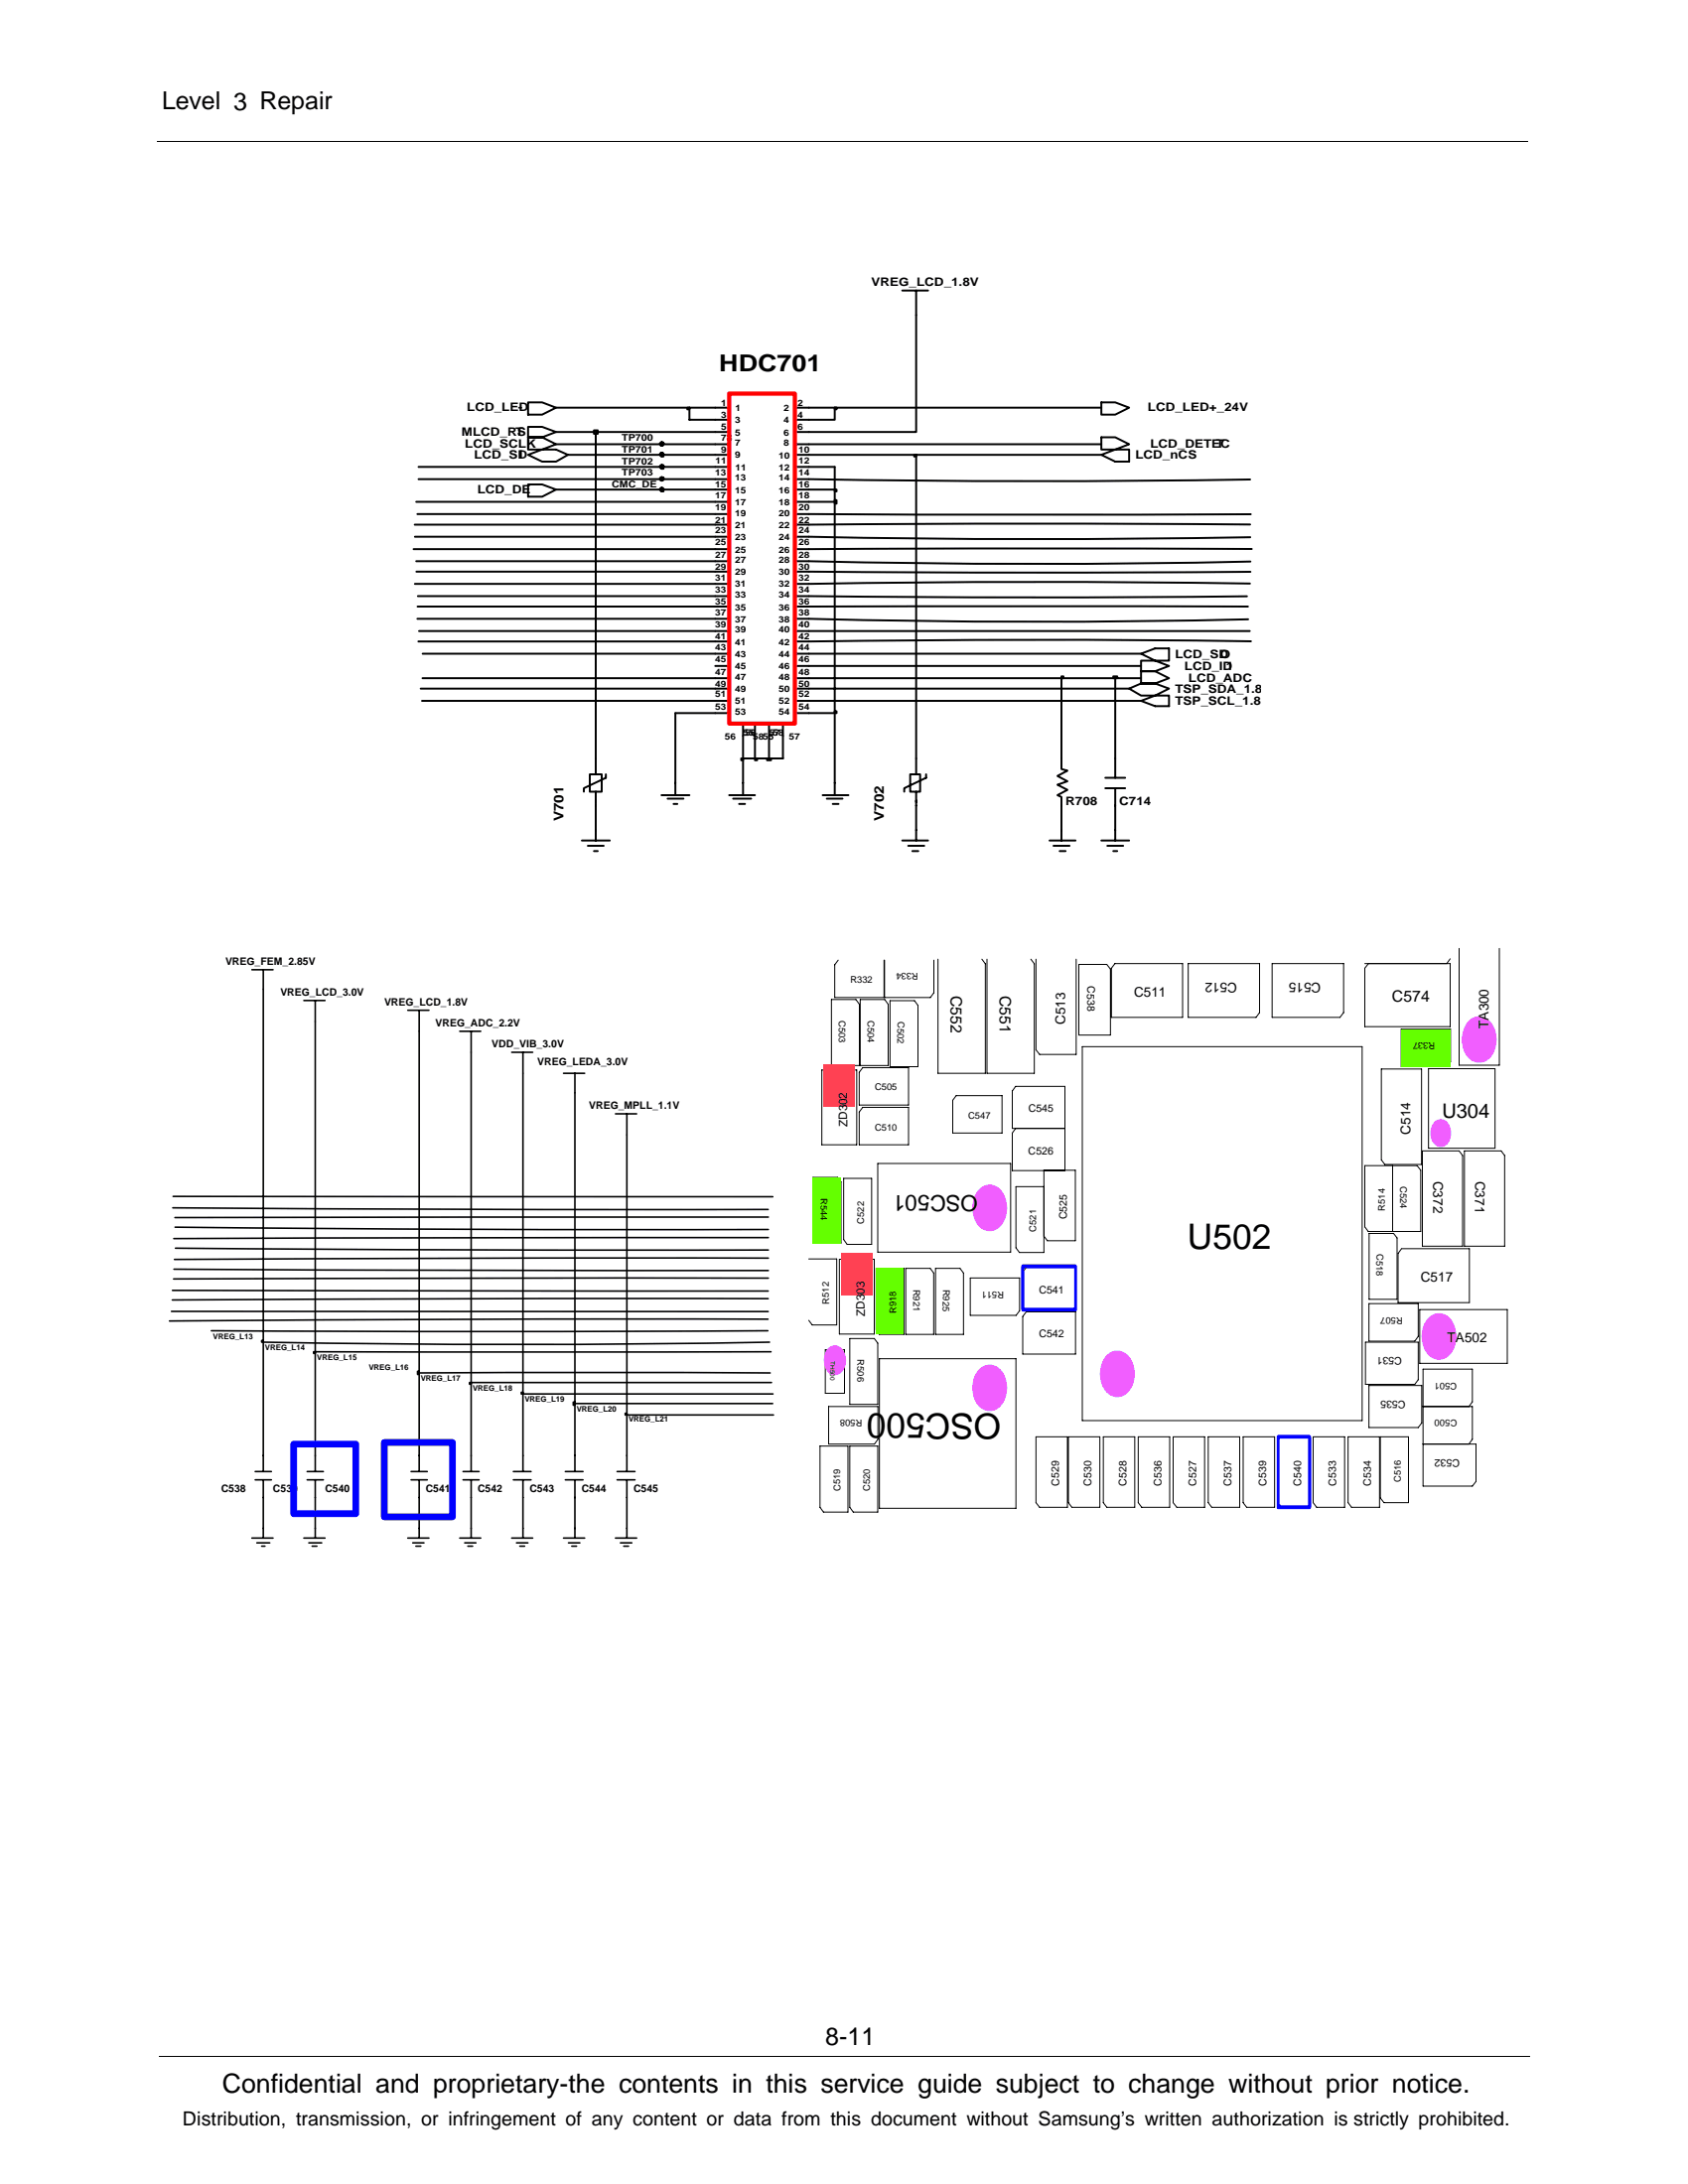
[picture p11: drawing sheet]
<svg xmlns="http://www.w3.org/2000/svg" width="216mm" height="279mm" viewBox="0 0 216 279" stroke-linecap="round" stroke-linejoin="round" font-family="sans-serif">
<path d="M20.2 18.1h175.3M20.4 263h175.3" fill="none" stroke="#000" stroke-width=".13"/>
<g fill="none" stroke="#000" stroke-width=".25">
<path d="M115.4 37.2h3.3M117.2 37.2v3.1M67.5 54.6h1.8l1.8 .7-1.8 .6h-1.8zM67.5 51.5h1.8l1.8 .7-1.8 .8h-1.8zM67.5 58.2l1.8-.7h1.8l1.5 .7-1.5 .9h-1.8zM67.5 55.9h1.8l1.8 .9-1.8 .7h-1.8zM76.2 55.3v43.8M91.5 55.3h1.8M91.5 53.7h1.8M91.5 56.8h1.8M91.5 59.7h1.8M91.5 52.2h1.8"/>
<path d="M91.5 58.2h1.8M93.3 50.4h8.4v42.2h-8.4zM101.7 55.3h1.8M101.7 53.7h1.8M101.7 56.8h1.8M101.7 59.7h1.8M101.7 52.2h1.8M101.7 58.2h1.8M140.9 58.2l1.7-.7h1.8v1.6h-1.8zM140.9 51.5h1.7l1.8 .7-1.8 .8h-1.7zM140.9 55.9h1.7l1.8 .9-1.8 .7h-1.7zM67.5 62h1.8l1.8 .6-1.8 .9h-1.8z"/>
<path d="M91.5 74.7h1.8M91.5 76.3h1.8M91.5 79.2h1.8M91.5 77.6h1.8M91.5 65.8h1.8M91.5 61.3h1.8M91.5 68.7h1.8M91.5 67.1h1.8M91.5 64.2h1.8M91.5 62.6h1.8M91.5 70.3h1.8M91.5 71.8h1.8"/>
<path d="M91.5 73.1h1.8M101.7 74.7h1.8M101.7 76.3h1.8M101.7 79.2h1.8M101.7 77.6h1.8M101.7 65.8h1.8M101.7 61.3h1.8M101.7 68.7h1.8M101.7 67.1h1.8M101.7 64.2h1.8M101.7 62.6h1.8M101.7 70.3h1.8"/>
<path d="M101.7 71.8h1.8M101.7 73.1h1.8M75.4 99.1h1.6v2.2h-1.6zM77.5 99.1v.4l-2.8 1.3v.5M86.4 91.2v10.5M91.5 88.1h1.8M91.5 80.7h1.8M91.5 85.2h1.8M91.5 86.8h1.8M91.5 83.6h1.8M91.5 82.1h1.8M91.5 91.2h1.8"/>
<path d="M91.5 89.7h1.8M95 92.6v1.5M95 97v4.7M96.6 92.6v1.5M98.4 92.6v1.5M100.1 92.6v1.5M101.7 88.1h1.8M101.7 80.7h1.8M101.7 85.2h1.8M101.7 86.8h1.8M101.7 83.6h1.8M101.7 82.1h1.8"/>
<path d="M101.7 91.2h1.8M101.7 89.7h1.8M106.8 91.2v10.5M116.4 99.1h1.3v2.2h-1.3zM117.2 97v2.1M118.4 99.1v.4l-2.7 1.3v.5M135.8 97v1.4l.7 .2-1.2 .7 1.2 .6-1.2 .5 1.2 .6-1.2 .7 .5 .3v5.5M141.4 99.5h2.5M142.6 97v2.5M144.4 88.1l1.5-.7h1.8l1.8 .7-1.8 .9h-1.8zM145.9 85.9h1.8l1.8 .9-1.8 .6h-1.8zM145.9 83.6l1.8-.6h1.8v1.5h-1.8z"/>
<path d="M145.9 89.7l1.8-.7h1.8v1.3h-1.8zM145.9 84.5h1.8l1.8 .7-1.8 .7h-1.8zM74.4 107.5h3.6M75.2 108.2h2M76 108.9h.5M76.2 101.3v6.2M84.6 101.7h3.6M85.4 102.2h2M86.1 102.8h.5M93.3 101.7h3.3M93.8 102.2h2.3M94.5 102.8h.8"/>
<path d="M105.2 101.7h3.3M105.7 102.2h2.1M106.5 102.8h.8M115.4 107.5h3.3M116.2 108.2h2M116.7 108.9h.8M117.2 101.3v6.2M134.2 107.5h3.4M134.7 108.2h2.1M135.5 108.9h.8M140.9 107.5h3.5M141.4 100.8h2.5"/>
<path d="M141.6 108.2h2.1M142.4 108.9h.5M142.6 100.8v6.7"/>
<circle cx="84.7" cy="58.1" r=".24"/>
<circle cx="84.7" cy="56.8" r=".24"/>
<circle cx="84.7" cy="59.7" r=".24"/>
<circle cx="84.7" cy="61.3" r=".24"/>
<circle cx="84.7" cy="62.6" r=".24"/>
</g>
<path d="M94.8 97h.2v.3h-.2z" fill="#c2c2c2"/>
<path d="M94.8 97h.2v.3h-.2zM95 94.1v2.9h1.6" fill="none" stroke="#000" stroke-width=".25"/>
<path d="M96.6 97h.2v.3h-.2z" fill="#c2c2c2"/>
<path d="M96.6 97h.2v.3h-.2zM96.6 94.1v2.9h1.8" fill="none" stroke="#000" stroke-width=".25"/>
<path d="M98.1 97h.5v.3h-.5z" fill="#c2c2c2"/>
<path d="M117.2 58.2v38.8M86.4 91.2h5.1M98.1 97h.5v.3h-.5zM98.4 94.1v2.9h1.7v-2.9M103.5 91.2h3.3M135.8 86.8v10.2M142.6 86.8v10.2" fill="none" stroke="#000" stroke-width=".25"/>
<path d="M106.8 91h.2v.2h-.2z" fill="#c2c2c2"/>
<path d="M106.8 64.2v27M53.8 88.1h37.7M54 89.7h37.5M54 86.8h37.5M103.5 89.7h42.4M103.5 88.1h40.9M103.5 86.8h32.3M106.8 91h.2v.2h-.2z" fill="none" stroke="#000" stroke-width=".25"/>
<path d="M135.8 86.5h.2v.3h-.2z" fill="#c2c2c2"/>
<path d="M135.8 86.5h.2v.3h-.2zM135.8 86.8h6.8" fill="none" stroke="#000" stroke-width=".25"/>
<path d="M142.4 86.5h.5v.3h-.5z" fill="#c2c2c2"/>
<g fill="none" stroke="#000" stroke-width=".25">
<path d="M52.9 70.3h38.6M53 67.1h38.5M53.1 74.7h38.4M53.1 68.7h38.4M53.2 71.8h38.3M53.2 64.2h38.3M53.3 73.1h38.2M53.4 79.2h38.1M53.4 65.8h38.1M53.4 77.6h38.1M53.4 76.3h38.1M103.5 79.2a1133.3 1133.3 0 0 0 56.1 0"/>
<path d="M103.5 77.6h56.1M103.5 76.3l29.2 .1 26.8-.1M103.5 73.1l27 .2 29.4-.1M103.5 71.8a1226.6 1226.6 0 0 0 56.4 0M103.5 68.7a1451 1451 0 0 0 56.4 0M103.5 65.8l27 .1 29.5-.1M103.5 64.2h3.3M159.9 74.7a1726 1726 0 0 0-56.4 0M159.9 67.1l-29.4-.1-27 .1M160.1 70.2h-29.5l-27.1 .1M53.5 82.1h38M53.6 80.7h37.9"/>
<path d="M54.1 83.6h37.4M103.5 80.7h56.4M103.5 85.2h42.4M103.5 83.6h42.4M142.4 86.5h.5v.3h-.5zM142.6 86.8h3.3M160 82a1997.9 1997.9 0 0 0-56.5 .1"/>
</g>
<path d="M106.8 64h.2v.4h-.2z" fill="#c2c2c2"/>
<path d="M71.1 62.6h13.5M106.8 64h.2v.4h-.2zM106.8 62.6v1.6" fill="none" stroke="#000" stroke-width=".25"/>
<path d="M84.6 62.6h.3v.3h-.3z" fill="#c2c2c2"/>
<path d="M84.6 62.6h.3v.3h-.3zM84.6 62.6h6.9M103.5 62.6h3.3" fill="none" stroke="#000" stroke-width=".25"/>
<path d="M106.8 62.6h.2v.3h-.2z" fill="#c2c2c2"/>
<path d="M106.8 59.7v2.9M53.5 61.3h31.1M106.8 62.6h.2v.3h-.2z" fill="none" stroke="#000" stroke-width=".25"/>
<path d="M84.6 61.1h.3v.2h-.3z" fill="#c2c2c2"/>
<path d="M53.5 59.7h31.1M84.6 61.1h.3v.2h-.3zM84.6 61.3h6.9M103.5 61.3a1665.9 1665.9 0 0 0 56.4 0" fill="none" stroke="#000" stroke-width=".25"/>
<path d="M84.6 59.5h.3v.5h-.3z" fill="#c2c2c2"/>
<path d="M72.6 58.2h12M84.6 59.5h.3v.5h-.3zM84.6 59.7h6.9M103.5 59.7h3.3" fill="none" stroke="#000" stroke-width=".25"/>
<path d="M84.6 58.2h.3v.2h-.3z" fill="#c2c2c2"/>
<path d="M84.6 58.2h.3v.2h-.3zM84.6 58.2h6.9M103.5 58.2h13.7" fill="none" stroke="#000" stroke-width=".25"/>
<path d="M116.9 58.2h.3v.2h-.3z" fill="#c2c2c2"/>
<path d="M71.1 56.8h13.5M116.9 58.2h.3v.2h-.3zM117.2 58.2h23.7" fill="none" stroke="#000" stroke-width=".25"/>
<path d="M84.6 56.6h.3v.2h-.3z" fill="#c2c2c2"/>
<path d="M71.1 55.3h5.1M84.6 56.6h.3v.2h-.3zM84.6 56.8h6.9M103.5 56.8h37.4" fill="none" stroke="#000" stroke-width=".25"/>
<path d="M76 55.1h.5v.4h-.5z" fill="#c2c2c2"/>
<path d="M71.1 52.2h17.1v1.5h3.3M76 55.1h.5v.4h-.5zM76.2 55.3h15.3M106.8 52.2v1.5h-3.3M117.2 40.3v15h-13.7" fill="none" stroke="#000" stroke-width=".25"/>
<path d="M87.9 52.2h.3v.2h-.3z" fill="#c2c2c2"/>
<path d="M87.9 52.2h.3v.2h-.3zM88.2 52.2h3.3M103.5 52.2h3.3" fill="none" stroke="#000" stroke-width=".25"/>
<path d="M106.8 52.2h.2v.2h-.2z" fill="#c2c2c2"/>
<path d="M106.8 52.2h.2v.2h-.2zM106.8 52.2h34.1" fill="none" stroke="#000" stroke-width=".25"/>
<path d="M93.3 50.4h8.4v42.2h-8.4z" fill="none" stroke="#f00" stroke-width=".53"/>
<g fill="none" stroke="#000" stroke-width=".13">
<path d="M105.1 136.9h4.5v9.6h-4.5zM106.3 127.9h3.2l.4 .6v7.8h-3.6zM107.2 122.8l-.4 .6v4.2h6.3v-4.8M110 127.9h3.2l.4 .6v7.8h-3.6zM110.3 136.6h5.9v4.8h-6.3v-4.2zM113.1 122.8v4.8h5.9l.4-.6v-4.2M113.8 128h3.2l.4 .6v7.9h-3.6zM120 122.7v14.6h6v-14l-.4-.6M126.2 122.7v14.6h6.1v-14l-.5-.6M132.5 122.7v11.6l.5 .6h4.6v-12.2M138 123.4h3.6l.4 .6v8.4h-4zM138.4 133.9h35.8v47.8h-35.8z"/>
<path d="M142.6 123.3h8.7v6.9h-9.1v-6.3zM152 123.3h9.1v6.2l-.4 .7h-8.7zM162.7 123.3h9.2v6.2l-.5 .7h-8.7zM175 123.3l-.4 .6v7.4h10.9v-8h-10.9M176.7 136.8h5.1v12.2h-4.7l-.4-.6zM179.2 131.7h6.3v4.1l-.4 .6h-5.9zM182.7 136.7h8.5v10.2h-8.5zM185.5 122.7l-.5 .6M186.6 121.3v15h5.2v-15M104 150.6h3.1l.5 .6v7.8h-3.6zM107.9 150.7h3.6v8.5h-3.1l-.5-.6zM110.3 141.7h5.9v4.8h-6.3v-4.2z"/>
<path d="M112.3 148.8h17v11.4h-17zM122.3 140.2h5.9v4.7h-6.3v-4.1zM129.9 144.4l-.4 .5v4.9h6.7v-10.8h-6.3l-.4 .6v4.8h6.7M133.5 151.8h-3.6v7.8l.5 .6h3.1v-10.5h4v9h-3.5l-.5-.6M174.6 149.1h6.7l.4 .6v7.8h-6.7l-.4-.5zM175.1 157.8h3.1l.5 .6v7.8h-3.6zM178.1 149.1v8.4M179.3 159.7h8.6v6.9h-9.1v-6.2zM181.9 147.2h4.7l.5 .6v11.6h-5.2zM187.3 147.2h4.7l.4 .6v11.6h-5.1zM103.4 161.1h3.6v8.4h-3.1l-.5-.6M105.6 172.7h2.4v5.5h-2.4z"/>
<path d="M106 179.9h6.3v4.2l-.5 .6h-5.8zM107.4 161.1h4.4v9.6h-4.4zM108.7 171.2h3.1l.5 .6v7.9h-3.6zM112.1 162.3h3.5v8.4h-3.1l-.4-.6zM112.5 173.8h17.4v19.2h-17.4zM115.8 162.3h3.2l.4 .6v7.8h-3.6zM119.7 162.3h3.1l.4 .6v7.8h-3.5zM124.1 163.5h6.3v4.2l-.4 .6h-5.9zM131.3 162.1h6.3v5.4h-6.8v-4.7zM131.3 167.8h6.3v5.4h-6.8v-4.8zM174.6 171.7h6.8v4.8l-.4 .6h-6.4zM175.1 166.8h6.3v4.2l-.4 .6h-5.9z"/>
<path d="M175.1 177.2h6.7v4.8l-.4 .6h-6.3zM181.6 167.5h11.2v6.9h-11.2zM182 179.9h6.3v4.2l-.4 .6M187.9 179.9l.4-.6v-4.1h-6.3v14.9h6.3l.5-.6v-4.8h-6.8M104.9 185h3.6v8.4h-3.2l-.4-.6zM108.7 185h3.6v8.4h-3.2l-.4-.6zM132.5 183.8h4v9h-3.5l-.5-.6zM136.7 183.8h4v9h-3.6l-.4-.6zM141.1 183.8h4v9h-3.5l-.5-.6zM145.6 183.8h4v9h-3.6l-.4-.6zM150.1 183.8h4v9h-3.6l-.4-.6zM154.5 183.8h4.1v9h-3.6l-.5-.6z"/>
<path d="M159 183.8h4v9h-3.6l-.4-.6zM163.5 183.8h4v9h-3.6l-.4-.6zM168 183.8h4v9h-3.6l-.4-.6zM172.4 183.8h4v9h-3.5l-.5-.6zM176.6 183.8h3.5v8.4h-3.1l-.4-.6z"/>
</g>
<g fill="#f15eff">
<path d="M125.2 175.2a1.93 1.93 0 0 1 3.2 .6 3.5 3.5 0 0 1-.9 4.5 1.92 1.92 0 0 1-2.7-1 3.8 3.8 0 0 1 .4-4.1z"/>
<path d="M125.2 152.2a1.92 1.92 0 0 1 3.2 .6 3.5 3.5 0 0 1-.9 4.5 1.92 1.92 0 0 1-2.7-1 3.8 3.8 0 0 1 .4-4.1z"/>
</g>
<g fill="#64ff00">
<path d="M179.2 131.7h6.3v4.7h-6.3z"/>
<path d="M104 150.6h3.6v8.4h-3.6z"/>
<path d="M112.1 162.3h3.5v8.4h-3.5z"/>
</g>
<g fill="#f15eff">
<path d="M187.8 130.6a1.92 1.92 0 0 1 3.2 .6 3.5 3.5 0 0 1-.9 4.5 1.94 1.94 0 0 1-2.7-.9 3.8 3.8 0 0 1 .4-4.2z"/>
<path d="M182.7 168.6a1.93 1.93 0 0 1 3.2 .6 3.5 3.5 0 0 1-1 4.5 1.93 1.93 0 0 1-2.7-1 3.8 3.8 0 0 1 .5-4.1z"/>
<path d="M106.1 172.3a1.3 1.3 0 0 1 2 1 2.07 2.07 0 0 1-1.1 2.6 1.37 1.37 0 0 1-1.5-1.1 2.27 2.27 0 0 1 .6-2.5z"/>
<path d="M183.6 143.4a1.2 1.2 0 0 1 1.9 .8 1.94 1.94 0 0 1-1 2.5 1.3 1.3 0 0 1-1.5-1 2.1 2.1 0 0 1 .6-2.3z"/>
<path d="M141.5 173.4a1.92 1.92 0 0 1 3.2 .6 3.5 3.5 0 0 1-.9 4.5 1.92 1.92 0 0 1-2.7-1 3.8 3.8 0 0 1 .4-4.1z"/>
</g>
<g fill="#ff4155">
<path d="M105.3 136.1h4.1v5.4h-4.1z"/>
<path d="M107.6 160.4h4v5.3h-4z"/>
</g>
<path d="M130.8 162h6.8v5.5h-6.8zM163.5 183.8h4v9h-4z" fill="none" stroke="#00f" stroke-width=".43"/>
<g fill="none" stroke="#000" stroke-width=".2">
<path d="M32.2 124.1h2.7M33.7 124.1v2.5M38.9 128h2.7M40.3 128v2.7M52.2 129.2h2.7M53.6 129.2v2.7M58.8 131.9h2.7M60.3 131.9v2.7M65.4 134.6h2.7M66.9 134.6v2.7M72.1 137.3h2.7M73.5 137.3v2.5"/>
<path d="M78.7 142.5h2.7M80.2 142.5v2.7M33.7 171.7v16.6M40.3 172.9v15.4M53.6 175.6v12.7M60.3 176.9v11.4M66.9 178.3v10M73.5 179.6v8.7M32.2 196.8h2.7M32.6 189.3h2.1M32.6 188.3h2.1M32.9 197.4h1.6"/>
<path d="M33.5 197.8h.4M33.7 189.3v7.5M38.9 196.8h2.7M39.3 189.3h2.1M39.3 188.3h2.1M39.5 197.4h1.6M39.9 197.8h.6M40.3 189.3v7.5M52.2 196.8h2.7M52.6 189.3h2.1M52.6 188.3h2.1M52.8 197.4h1.4"/>
<path d="M53.2 197.8h.6M53.6 189.3v7.5M58.8 196.8h2.7M59.2 189.3h2.1M59.2 188.3h2.1M59.4 197.4h1.5M59.8 197.8h.7M60.3 189.3v7.5M65.4 196.8h2.7M65.7 189.3h2.2M65.7 188.3h2.2M66.1 197.4h1.4"/>
<path d="M66.5 197.8h.6M66.9 189.3v7.5M72.1 196.8h2.7M72.3 189.3h2.3M72.3 188.3h2.3M72.7 197.4h1.5M73.1 197.8h.6M73.5 189.3v7.5M78.7 196.8h2.7M78.9 189.3h2.3M78.9 188.3h2.3M79.4 197.4h1.4"/>
<path d="M79.8 197.8h.6M80.2 181v7.3M80.2 189.3v7.5"/>
</g>
<path d="M80 180.8h.2v.2h-.2z" fill="#c2c2c2"/>
<path d="M80.2 145.2v35.8h18.7M80 180.8h.2v.2h-.2z" fill="none" stroke="#000" stroke-width=".2"/>
<path d="M73.3 179.4h.2v.4h-.2z" fill="#c2c2c2"/>
<path d="M73.5 139.8v39.8h25.3M73.3 179.4h.2v.4h-.2z" fill="none" stroke="#000" stroke-width=".2"/>
<path d="M66.7 178.1h.2v.2h-.2z" fill="#c2c2c2"/>
<path d="M66.9 137.3v41h32M66.7 178.1h.2v.2h-.2z" fill="none" stroke="#000" stroke-width=".2"/>
<path d="M60 176.9h.3v.2h-.3z" fill="#c2c2c2"/>
<path d="M60.3 134.6v42.3h38.4M60 176.9h.3v.2h-.3z" fill="none" stroke="#000" stroke-width=".2"/>
<path d="M53.4 175.4h.2v.4h-.2z" fill="#c2c2c2"/>
<path d="M53.6 131.9v43.7h23.5h21.4M53.4 175.4h.2v.4h-.2z" fill="none" stroke="#000" stroke-width=".2"/>
<path d="M40.1 172.9h.2v.2h-.2z" fill="#c2c2c2"/>
<path d="M40.3 130.7v42.2h58.3M40.1 172.9h.2v.2h-.2z" fill="none" stroke="#000" stroke-width=".2"/>
<path d="M33.5 171.5h.2v.2h-.2z" fill="#c2c2c2"/>
<g fill="none" stroke="#000" stroke-width=".2">
<path d="M33.7 126.6v45.1a1761.5 1761.5 0 0 0 64.7 0M22.1 154.5l38.1 .2h38.1M22.1 153.1h76.7M22.4 157l37.9 .3h38M22.4 159.7l38 .2h37.9M98.3 158.3l-76.1 .2M98.3 155.7l-75.9 .1M21.9 167.8h76.4M22.1 165.1l76.2 .1M22.2 162.4l34.9 .1h41.2M27 170.2l35.6 .1 35.6-.1M33.5 171.5h.2v.2h-.2z"/>
<path d="M98.2 168.8h-35.1l-41.4 .2M98.3 166.1h-35l-41.3 .2M98.3 163.5l-76.1 .1M98.3 161l-31.7-.1-44.3 .2"/>
</g>
<path d="M37.6 184.7h7.9v9h-7.9zM49.1 184.5h8.8v9.6h-8.8z" fill="none" stroke="#00f" stroke-width=".86"/>
<g font-size="4.5">
<text x="151.9" y="159.8">U502</text>
<text x="128.1" y="180.9" transform="rotate(-180 128.1 180.9)">OSC500</text>
</g>
<text font-size="3.4" x="28.4" y="267.7">Confidential and proprietary-the contents in this service guide subject to change without prior notice.</text>
<g font-size="3.2">
<text x="20.7" y="14">Level 3 Repair</text>
<text x="105.6" y="261.6">8-11</text>
</g>
<text font-size="3" x="92" y="47.5">HDC701</text>
<text font-size="2.8" x="125.1" y="152.9" transform="rotate(-180 125.1 152.9)">OSC501</text>
<g font-size="2.5">
<text x="184.4" y="142.9">U304</text>
<text x="23.4" y="271.9">Distribution, transmission, or infringement of any content or data from this document without Samsung’s written authorization is strictly prohibited.</text>
</g>
<g font-size="2">
<text x="121.6" y="127.4" transform="rotate(90 121.6 127.4)">C552</text>
<text x="127.9" y="127.4" transform="rotate(90 127.9 127.4)">C551</text>
<text x="178.1" y="128.2">C574</text>
</g>
<g font-size="1.7">
<text x="72.1" y="105.1" transform="rotate(-90 72.1 105.1)">V701</text>
<text x="113.1" y="105.1" transform="rotate(-90 113.1 105.1)">V702</text>
<text x="158.2" y="125.7" transform="rotate(-180 158.2 125.7)">C512</text>
<text x="169" y="125.7" transform="rotate(-180 169 125.7)">C515</text>
<text x="136.2" y="131" transform="rotate(-90 136.2 131)">C513</text>
<text x="145" y="127.5">C511</text>
<text x="190.4" y="131.6" transform="rotate(-90 190.4 131.6)">TA300</text>
<text x="180.4" y="145.1" transform="rotate(-90 180.4 145.1)">C514</text>
<text x="183.3" y="151.1" transform="rotate(90 183.3 151.1)">C372</text>
<text x="188.7" y="151.1" transform="rotate(90 188.7 151.1)">C371</text>
<text x="181.7" y="164">C517</text>
<text x="185.1" y="171.7">TA502</text>
</g>
<g font-size="1.5">
<text x="111.4" y="36.6">VREG_LCD_1.8V</text>
<text x="59.7" y="52.6">LCD_LED</text>
<text x="66.3" y="52.6">-</text>
<text x="146.8" y="52.6">LCD_LED+_24V</text>
<text x="59" y="55.8">MLCD_RS</text>
<text x="59.5" y="57.3">LCD_SCLK</text>
<text x="60.6" y="58.7">LCD_SD</text>
<text x="65.9" y="55.8">T</text>
<text x="66.4" y="58.7">I</text>
<text x="145.2" y="58.7">LCD_nCS</text>
<text x="147.1" y="57.3">LCD_DETEC</text>
<text x="155.6" y="57.3">T</text>
<text x="61" y="63.2">LCD_DE</text>
<text x="150.3" y="88.6">TSP_SDA_1.8</text>
<text x="150.3" y="84.1">LCD_SD</text>
<text x="151.5" y="85.7">LCD_ID</text>
<text x="152" y="87.2">LCD_ADC</text>
<text x="156" y="84.1">O</text>
<text x="156.8" y="85.7">1</text>
<text x="150.3" y="90.2">TSP_SCL_1.8</text>
<text x="136.3" y="103.1">R708</text>
<text x="143.1" y="103.1">C714</text>
<text x="108.4" y="141.4" transform="rotate(-90 108.4 141.4)">02</text>
<text x="108.4" y="144.2" transform="rotate(-90 108.4 144.2)">ZD3</text>
<text x="110.6" y="165.6" transform="rotate(-90 110.6 165.6)">03</text>
<text x="110.6" y="168.4" transform="rotate(-90 110.6 168.4)">ZD3</text>
</g>
<g font-size="1.4">
<text x="139.1" y="126.2" transform="rotate(90 139.1 126.2)">C538</text>
<text x="131.5" y="142.3">C545</text>
<text x="131.5" y="147.6">C526</text>
<text x="136.5" y="156" transform="rotate(-90 136.5 156)">C525</text>
<text x="132.9" y="165.4">C541</text>
<text x="132.9" y="171.1">C542</text>
<text x="179.3" y="173.6" transform="rotate(-180 179.3 173.6)">C531</text>
<text x="179.8" y="179.2" transform="rotate(-180 179.8 179.2)">C535</text>
<text x="135.5" y="190.1" transform="rotate(-90 135.5 190.1)">C529</text>
<text x="139.6" y="190.1" transform="rotate(-90 139.6 190.1)">C530</text>
<text x="144.1" y="190.1" transform="rotate(-90 144.1 190.1)">C528</text>
<text x="148.5" y="190.1" transform="rotate(-90 148.5 190.1)">C536</text>
<text x="153" y="190.1" transform="rotate(-90 153 190.1)">C527</text>
<text x="157.5" y="190.1" transform="rotate(-90 157.5 190.1)">C537</text>
<text x="162" y="190.1" transform="rotate(-90 162 190.1)">C539</text>
<text x="166.4" y="190.1" transform="rotate(-90 166.4 190.1)">C540</text>
<text x="170.9" y="190.1" transform="rotate(-90 170.9 190.1)">C533</text>
<text x="175.4" y="190.1" transform="rotate(-90 175.4 190.1)">C534</text>
<text x="186.7" y="186.6" transform="rotate(-180 186.7 186.6)">C532</text>
</g>
<g font-size="1.3">
<text x="28.8" y="123.5">VREG_FEM_2.85V</text>
<text x="35.9" y="127.4">VREG_LCD_3.0V</text>
<text x="49.1" y="128.7">VREG_LCD_1.8V</text>
<text x="55.7" y="131.3">VREG_ADC_2.2V</text>
<text x="62.9" y="134">VDD_VIB_3.0V</text>
<text x="68.7" y="136.3">VREG_LEDA_3.0V</text>
<text x="75.3" y="141.9">VREG_MPLL_1.1V</text>
<text x="28.3" y="190.8">C538</text>
<text x="34.9" y="190.8">C539</text>
<text x="41.6" y="190.8">C540</text>
<text x="54.4" y="190.8">C541</text>
<text x="61.1" y="190.8">C542</text>
<text x="67.7" y="190.8">C543</text>
<text x="74.4" y="190.8">C544</text>
<text x="81" y="190.8">C545</text>
</g>
<g font-size="1.2">
<text x="79.5" y="56.3">TP700</text>
<text x="79.5" y="59.5">TP702</text>
<text x="79.5" y="57.9">TP701</text>
<text x="78.3" y="62.4">CMC_DE</text>
<text x="79.5" y="60.8">TP703</text>
<text x="108.8" y="125.7">R332</text>
<text x="117.5" y="124.5" transform="rotate(-180 117.5 124.5)">R334</text>
<text x="107.3" y="130.5" transform="rotate(90 107.3 130.5)">C503</text>
<text x="111" y="130.5" transform="rotate(90 111 130.5)">C504</text>
<text x="114.8" y="130.7" transform="rotate(90 114.8 130.7)">C502</text>
<text x="183.5" y="133.4" transform="rotate(-180 183.5 133.4)">R337</text>
<text x="111.9" y="139.5">C505</text>
<text x="123.8" y="143.1">C547</text>
<text x="111.9" y="144.6">C510</text>
<text x="105" y="153.3" transform="rotate(90 105 153.3)">R544</text>
<text x="177.2" y="154.9" transform="rotate(-90 177.2 154.9)">R514</text>
<text x="179.1" y="151.8" transform="rotate(90 179.1 151.8)">C524</text>
<text x="110.5" y="156.5" transform="rotate(-90 110.5 156.5)">C522</text>
<text x="132.5" y="157.6" transform="rotate(-90 132.5 157.6)">C521</text>
<text x="176.1" y="160.4" transform="rotate(90 176.1 160.4)">C518</text>
<text x="106" y="166.8" transform="rotate(-90 106 166.8)">R512</text>
<text x="116.8" y="164.9" transform="rotate(90 116.8 164.9)">R921</text>
<text x="120.6" y="164.9" transform="rotate(90 120.6 164.9)">R925</text>
<text x="128.4" y="165.2" transform="rotate(-180 128.4 165.2)">R511</text>
<text x="109.7" y="173.9" transform="rotate(90 109.7 173.9)">R506</text>
<text x="114.7" y="168" transform="rotate(-90 114.7 168)">R918</text>
<text x="179.4" y="168.5" transform="rotate(-180 179.4 168.5)">R507</text>
<text x="186.4" y="176.9" transform="rotate(-180 186.4 176.9)">C501</text>
<text x="110.3" y="181.7" transform="rotate(-180 110.3 181.7)">R508</text>
<text x="186.4" y="181.7" transform="rotate(-180 186.4 181.7)">C500</text>
<text x="107.5" y="190.8" transform="rotate(-90 107.5 190.8)">C519</text>
<text x="111.3" y="190.8" transform="rotate(-90 111.3 190.8)">C520</text>
<text x="179.2" y="189.6" transform="rotate(-90 179.2 189.6)">C516</text>
</g>
<g font-size="1.1">
<text x="92.2" y="53.5">3</text>
<text x="92.2" y="51.9">1</text>
<text x="94" y="52.6">1</text>
<text x="100.2" y="52.6">2</text>
<text x="102" y="51.9">2</text>
<text x="102" y="53.5">4</text>
<text x="91.5" y="59.3">11</text>
<text x="92.2" y="58">9</text>
<text x="92.2" y="55">5</text>
<text x="92.2" y="56.4">78</text>
<text x="94" y="54.2">3</text>
<text x="94" y="58.6">9</text>
<text x="94" y="55.7">5</text>
<text x="94" y="57.1">7</text>
<text x="99.6" y="58.6">10</text>
<text x="100.2" y="54.2">4</text>
<text x="100.2" y="57.1">8</text>
<text x="100.2" y="55.7">6</text>
<text x="102" y="55">6</text>
<text x="102.1" y="58">10</text>
<text x="102.1" y="59.3">12</text>
<text x="91.5" y="60.8">13</text>
<text x="91.5" y="62.4">15</text>
<text x="91.5" y="63.8">17</text>
<text x="91.5" y="65.3">19</text>
<text x="94" y="61.5">13</text>
<text x="94" y="63.1">15</text>
<text x="94" y="64.7">17</text>
<text x="94" y="66">19</text>
<text x="94" y="60.2">11</text>
<text x="99.6" y="61.5">14</text>
<text x="99.6" y="63.1">16</text>
<text x="99.6" y="64.7">18</text>
<text x="99.6" y="66">20</text>
<text x="99.6" y="60.2">12</text>
<text x="102.1" y="60.8">14</text>
<text x="102.1" y="62.4">16</text>
<text x="102.1" y="63.8">18</text>
<text x="102.1" y="65.3">20</text>
<text x="91.5" y="71.3">27</text>
<text x="91.5" y="66.9">21</text>
<text x="91.5" y="68.2">23</text>
<text x="91.5" y="69.8">25</text>
<text x="94" y="67.6">21</text>
<text x="94" y="69.1">23</text>
<text x="94" y="70.7">25</text>
<text x="99.6" y="67.6">22</text>
<text x="99.6" y="69.1">24</text>
<text x="99.6" y="70.7">26</text>
<text x="102.1" y="66.9">22</text>
<text x="102.1" y="68.2">24</text>
<text x="102.1" y="69.8">26</text>
<text x="102.1" y="71.3">28</text>
<text x="91.5" y="77.4">35</text>
<text x="91.5" y="74.2">31</text>
<text x="91.5" y="75.8">33</text>
<text x="91.5" y="72.9">29</text>
<text x="94" y="72">27</text>
<text x="94" y="75.1">31</text>
<text x="94" y="76.5">33</text>
<text x="94" y="73.6">29</text>
<text x="99.6" y="73.6">30</text>
<text x="99.6" y="75.1">32</text>
<text x="99.6" y="76.5">34</text>
<text x="99.6" y="72">28</text>
<text x="102.1" y="77.4">36</text>
<text x="102.1" y="72.9">30</text>
<text x="102.1" y="74.2">32</text>
<text x="102.1" y="75.8">34</text>
<text x="91.5" y="78.7">37</text>
<text x="91.5" y="80.3">39</text>
<text x="91.5" y="81.8">41</text>
<text x="91.5" y="83.2">43</text>
<text x="94" y="78.1">35</text>
<text x="94" y="79.6">37</text>
<text x="94" y="80.9">39</text>
<text x="94" y="82.5">41</text>
<text x="99.6" y="78.1">36</text>
<text x="99.6" y="79.6">38</text>
<text x="99.6" y="80.9">40</text>
<text x="99.6" y="82.5">42</text>
<text x="102.1" y="78.7">38</text>
<text x="102.1" y="80.3">40</text>
<text x="102.1" y="83.2">44</text>
<text x="102.1" y="81.9">42</text>
<text x="91.5" y="87.9">49</text>
<text x="91.5" y="86.3">47</text>
<text x="91.5" y="84.7">45</text>
<text x="91.5" y="89.2">51</text>
<text x="94" y="88.5">49</text>
<text x="94" y="87">47</text>
<text x="94" y="85.6">45</text>
<text x="94" y="84.1">43</text>
<text x="99.6" y="87">48</text>
<text x="99.6" y="85.6">46</text>
<text x="99.6" y="84.1">44</text>
<text x="99.6" y="88.5">50</text>
<text x="102.1" y="86.3">48</text>
<text x="102.1" y="84.7">46</text>
<text x="102.1" y="89.2">52</text>
<text x="102.1" y="87.9">50</text>
<text x="91.5" y="90.8">53</text>
<text x="92.7" y="94.6">56</text>
<text x="94" y="91.5">53</text>
<text x="94" y="90.1">51</text>
<text x="95" y="94.1">55</text>
<text x="95.3" y="94.1">56</text>
<text x="96.3" y="94.6">5855</text>
<text x="98.4" y="94.1">57</text>
<text x="98.8" y="94.1">58</text>
<text x="99.6" y="91.5">54</text>
<text x="99.6" y="90.1">52</text>
<text x="100.9" y="94.6">57</text>
<text x="102.1" y="90.8">54</text>
</g>
<g font-size="1">
<text x="27.2" y="171.3">VREG_L13</text>
<text x="33.9" y="172.7">VREG_L14</text>
<text x="40.5" y="174">VREG_L15</text>
<text x="47.2" y="175.2">VREG_L16</text>
<text x="53.8" y="176.7">VREG_L17</text>
<text x="60.5" y="177.9">VREG_L18</text>
<text x="67.1" y="179.4">VREG_L19</text>
<text x="73.7" y="180.6">VREG_L20</text>
<text x="80.4" y="181.8">VREG_L21</text>
</g>
<text font-size=".8" x="106.2" y="174.1" transform="rotate(90 106.2 174.1)">TH500</text>
</svg>
